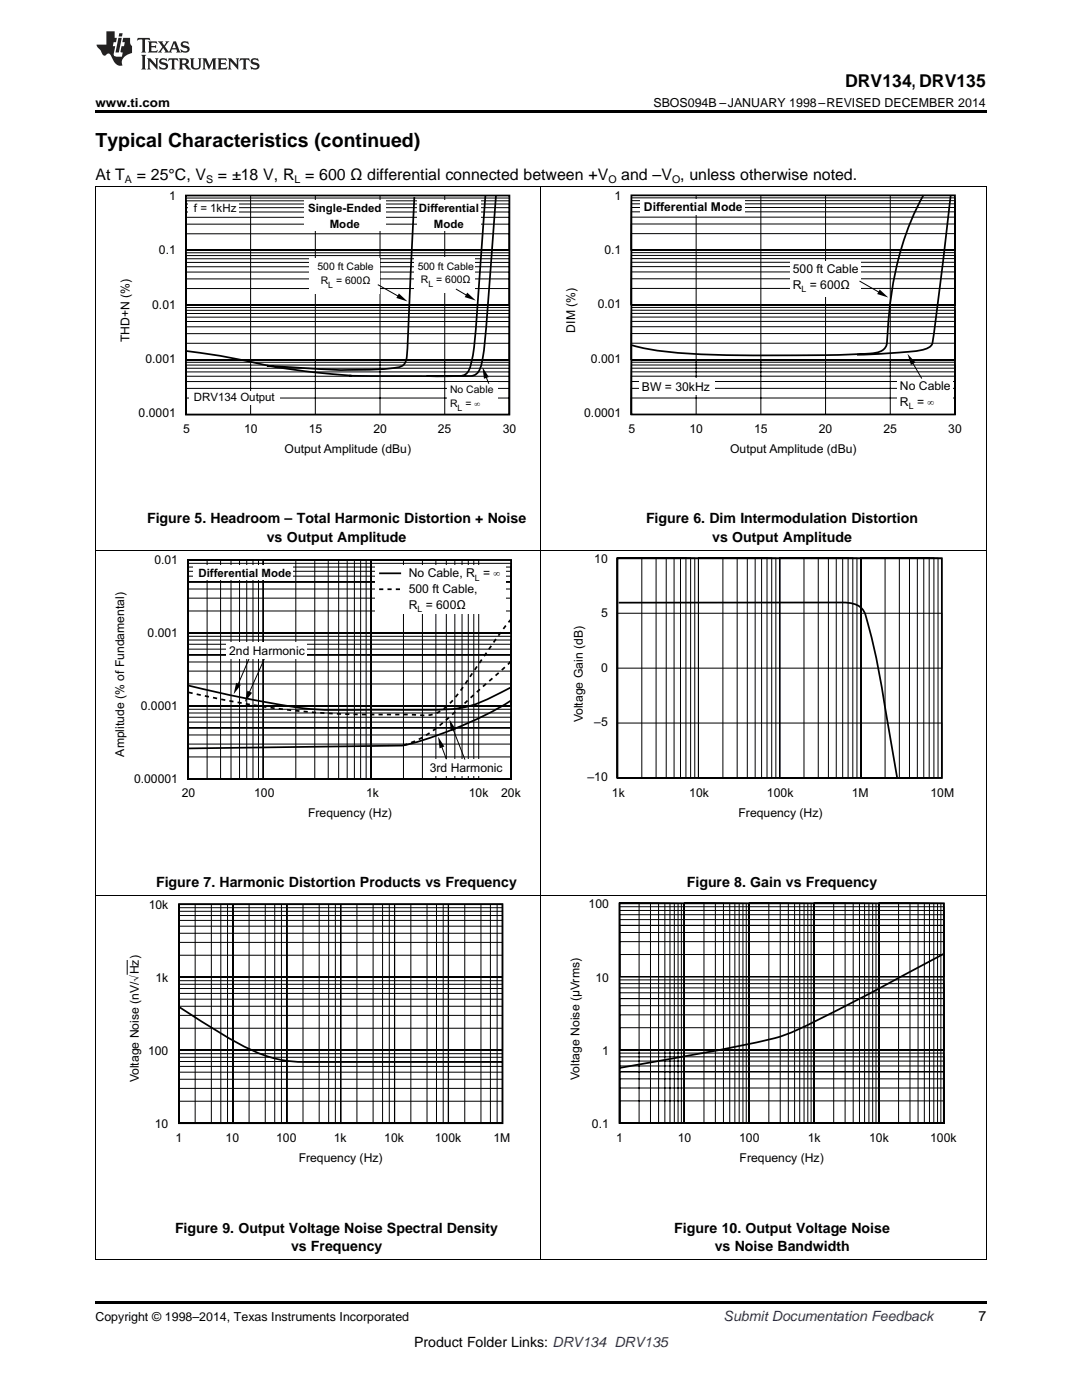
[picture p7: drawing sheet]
<svg xmlns="http://www.w3.org/2000/svg" width="216mm" height="279mm" viewBox="0 0 216 279" stroke-linecap="round" stroke-linejoin="round" font-family="sans-serif">
<path d="M19 259.7h177.8v.5h-177.8z" fill="#000"/>
<g fill="none" stroke="#000" stroke-width=".2">
<path d="M19.1 109.9v141.6M37.5 111.8h15.1v43.6h-15.1zM37.5 111.8h14.1v43.6h-14.1zM37.5 111.8h13v43.6h-13zM37.5 111.8h11.7v43.6h-11.7zM37.5 111.8h10.3v43.6h-10.3zM37.5 111.8h8.6v43.6h-8.6zM37.5 111.8h6.5v43.6h-6.5zM37.5 111.8h3.8v43.6h-3.8zM37.5 111.8h64.5v14.5h-64.5zM37.5 112.4h64.5v13.9h-64.5zM37.5 113.2h64.5v13.1h-64.5z"/>
<path d="M37.5 114h64.5v12.3h-64.5zM37.5 115h64.5v11.3h-64.5zM37.5 116.1h64.5v10.2h-64.5zM37.5 117.6h64.5v8.7h-64.5zM37.5 119.4h64.5v6.9h-64.5zM52.6 111.8h21.4v43.6h-21.4zM52.6 111.8h20.5v43.6h-20.5zM52.6 111.8h19.4v43.6h-19.4zM52.6 111.8h18.1v43.6h-18.1zM52.6 111.8h16.7v43.6h-16.7zM52.6 111.8h15v43.6h-15zM52.6 111.8h12.9v43.6h-12.9z"/>
<path d="M52.6 111.8h10.2v43.6h-10.2zM52.6 111.8h6.4v43.6h-6.4zM74 111.8h21.5v43.6h-21.5zM74 111.8h20.5v43.6h-20.5zM74 111.8h19.4v43.6h-19.4zM74 111.8h18.2v43.6h-18.2zM74 111.8h16.8v43.6h-16.8zM74 111.8h15.1v43.6h-15.1zM74 111.8h13v43.6h-13zM74 111.8h10.3v43.6h-10.3zM74 111.8h6.5v43.6h-6.5zM107.9 109.9v141.6"/>
<path d="M196.8 109.9v141.6M37.5 121.9h64.5v4.4h-64.5zM37.5 126.3h64.5v14.6h-64.5zM37.5 127h64.5v13.9h-64.5zM37.5 127.7h64.5v13.2h-64.5zM37.5 128.6h64.5v12.3h-64.5zM37.5 129.6h64.5v11.3h-64.5zM37.5 130.7h64.5v10.2h-64.5zM37.5 132.1h64.5v8.8h-64.5zM37.5 133.9h64.5v7h-64.5zM37.5 136.5h64.5v4.4h-64.5zM37.5 140.9h64.5v14.5h-64.5z"/>
<path d="M37.5 141.5h64.5v13.9h-64.5zM37.5 142.3h64.5v13.1h-64.5zM37.5 143.1h64.5v12.3h-64.5zM37.5 144.1h64.5v11.3h-64.5zM37.5 145.3h64.5v10.1h-64.5zM37.5 146.7h64.5v8.7h-64.5zM37.5 148.5h64.5v6.9h-64.5zM37.5 151.1h64.5v4.3h-64.5zM19 178.8h177.8M25.4 191.6v2.9M35.7 180.5h10.7v43.7h-10.7zM35.7 180.5h9.7v43.7h-9.7z"/>
<path d="M35.7 180.5h8.4v43.7h-8.4zM35.7 180.5h6.5v43.7h-6.5zM35.7 180.5h3.2v43.7h-3.2zM35.7 180.5h64.6v43.7h-64.6zM35.7 199.4h64.6v10.2h-64.6zM35.7 198.3h64.6v11.3h-64.6zM35.7 197.3h64.6v12.3h-64.6zM35.7 196.4h64.6v13.2h-64.6zM35.7 195.7h64.6v13.9h-64.6zM35.7 195h64.6v14.6h-64.6zM35.7 190.6h64.6v4.4h-64.6zM35.7 188.1h64.6v6.9h-64.6z"/>
<path d="M35.7 186.3h64.6v8.7h-64.6zM35.7 184.8h64.6v10.2h-64.6zM35.7 183.7h64.6v11.3h-64.6zM35.7 182.7h64.6v12.3h-64.6zM35.7 181.9h64.6v13.1h-64.6zM35.7 181.2h64.6v13.9h-64.6zM35.7 180.5h64.6v14.5h-64.6zM46.4 180.5h10.8v43.7h-10.8zM46.4 180.5h9.8v43.7h-9.8zM46.4 180.5h8.4v43.7h-8.4zM46.5 180.5h6.4v43.7h-6.4zM46.5 180.5h3.2v43.7h-3.2z"/>
<path d="M57.2 180.5h10.8v43.7h-10.8zM57.2 180.5h9.7v43.7h-9.7zM57.2 180.5h8.4v43.7h-8.4zM57.2 180.5h6.5v43.7h-6.5zM57.2 180.5h3.3v43.7h-3.3zM68 180.5h10.7v43.7h-10.7zM68 180.5h9.7v43.7h-9.7zM68 180.5h8.3v43.7h-8.3zM68 180.5h6.4v43.7h-6.4zM68 180.5h3.2v43.7h-3.2zM78.7 180.5h10.8v43.7h-10.8zM78.7 180.5h9.7v43.7h-9.7z"/>
<path d="M78.7 180.5h8.4v43.7h-8.4zM78.7 180.5h6.5v43.7h-6.5zM78.7 180.5h3.3v43.7h-3.3zM89.5 180.5h10.7v43.7h-10.7zM89.5 180.5h9.7v43.7h-9.7zM89.5 180.5h8.4v43.7h-8.4zM89.5 180.5h6.5v43.7h-6.5zM89.5 180.5h3.2v43.7h-3.2zM123.6 180.3h13v43.8h-13zM123.6 180.3h12.4v43.8h-12.4zM123.6 180.3h11.7v43.8h-11.7zM123.6 180.3h11v43.8h-11z"/>
<path d="M123.6 180.3h10.1v43.8h-10.1zM123.6 180.3h9.1v43.8h-9.1zM123.6 180.3h7.8v43.8h-7.8zM123.6 180.3h6.2v43.8h-6.2zM123.6 180.3h3.9v43.8h-3.9zM123.6 180.3h64.8v14.6h-64.8zM123.6 181h64.8v13.9h-64.8zM123.6 181.7h64.8v13.2h-64.8zM123.6 182.6h64.8v12.3h-64.8zM123.6 183.5h64.8v11.4h-64.8zM123.6 184.7h64.8v10.2h-64.8zM123.6 186.1h64.8v8.8h-64.8z"/>
<path d="M123.6 187.9h64.8v7h-64.8zM123.6 190.5h64.8v4.4h-64.8zM123.6 194.9h64.8v14.6h-64.8zM123.6 195.6h64.8v13.9h-64.8zM123.6 196.3h64.8v13.2h-64.8zM123.6 197.2h64.8v12.3h-64.8zM123.6 198.1h64.8v11.4h-64.8zM123.6 199.3h64.8v10.2h-64.8zM136.6 180.3h12.9v43.8h-12.9zM136.6 180.3h12.3v43.8h-12.3zM136.6 180.3h11.6v43.8h-11.6zM136.6 180.3h10.9v43.8h-10.9z"/>
<path d="M136.6 180.3h10v43.8h-10zM136.6 180.3h9v43.8h-9zM136.6 180.3h7.8v43.8h-7.8zM136.6 180.3h6.1v43.8h-6.1zM136.6 180.3h3.9v43.8h-3.9zM149.5 180.3h12.9v43.8h-12.9zM149.5 180.3h12.3v43.8h-12.3zM149.5 180.3h11.7v43.8h-11.7zM149.5 180.3h10.9v43.8h-10.9zM149.5 180.3h10.1v43.8h-10.1zM149.5 180.3h9.1v43.8h-9.1zM149.5 180.3h7.8v43.8h-7.8z"/>
<path d="M149.5 180.3h6.2v43.8h-6.2zM149.5 180.3h3.9v43.8h-3.9zM162.4 180.3h13v43.8h-13zM162.4 180.3h12.4v43.8h-12.4zM162.4 180.3h11.7v43.8h-11.7zM162.4 180.3h11v43.8h-11zM162.4 180.3h10.1v43.8h-10.1zM162.4 180.3h9.1v43.8h-9.1zM162.5 180.3h7.7v43.8h-7.7zM162.5 180.3h6.1v43.8h-6.1zM162.5 180.3h3.9v43.8h-3.9zM175.4 180.3h12.9v43.8h-12.9z"/>
<path d="M175.4 180.3h12.3v43.8h-12.3zM175.4 180.3h11.7v43.8h-11.7zM175.4 180.3h10.9v43.8h-10.9zM175.4 180.3h10.1v43.8h-10.1zM175.4 180.3h9v43.8h-9zM175.4 180.3h7.8v43.8h-7.8zM175.4 180.3h6.2v43.8h-6.2zM175.4 180.3h3.9v43.8h-3.9zM35.7 219.8h64.6v4.4h-64.6zM35.7 217.2h64.6v7h-64.6zM35.7 215.4h64.6v8.8h-64.6zM35.7 214h64.6v10.2h-64.6z"/>
<path d="M35.7 212.8h64.6v11.4h-64.6zM35.7 211.8h64.6v12.4h-64.6zM35.7 211h64.6v13.2h-64.6zM35.7 210.3h64.6v13.9h-64.6zM35.7 209.6h64.6v14.6h-64.6zM35.7 205.2h64.6v4.4h-64.6zM35.7 202.6h64.6v7h-64.6zM35.7 200.8h64.6v8.8h-64.6zM123.6 200.7h64.8v8.8h-64.8zM123.6 202.5h64.8v7h-64.8zM123.6 205.1h64.8v4.4h-64.8zM123.6 209.5h64.8v14.6h-64.8z"/>
<path d="M123.6 210.2h64.8v13.9h-64.8zM123.6 210.9h64.8v13.2h-64.8zM123.6 211.8h64.8v12.3h-64.8zM123.6 212.7h64.8v11.4h-64.8zM123.6 213.9h64.8v10.2h-64.8zM123.6 215.3h64.8v8.8h-64.8zM123.6 217.1h64.8v7h-64.8zM123.6 219.7h64.8v4.4h-64.8zM19 251.4h177.8"/>
</g>
<path d="M37.5 111.8h64.5v43.6h-64.5zM35.7 180.5h64.6v43.7h-64.6zM123.6 180.3h64.7v43.8h-64.7zM188.3 190.3l-9.3 5.1a369.5 369.5 0 0 1-21.5 10.8 82.7 82.7 0 0 1-13.5 3.3l-20.4 3.6M35.7 200.9a124.6 124.6 0 0 0 15.1 8.9 23.6 23.6 0 0 0 10.1 2.1h39.4" fill="none" stroke="#000" stroke-width=".35"/>
<path d="M38.6 112.7h19.8v2.9h-19.8z" fill="#fff"/>
<path d="M37.6 138.2a163.9 163.9 0 0 0 43.9 4.4l1.8 .1a7 7 0 0 0 7-2.9l2.4-3.1 3.4-5a74.7 74.7 0 0 1 6-8.1M80.5 148.8a23.4 23.4 0 0 0 9.7-6.2l11.7-10.6" fill="none" stroke="#000" stroke-width=".35" stroke-dasharray=".8 .8" stroke-linecap="butt"/>
<path d="M37.5 136.8a202.1 202.1 0 0 0 25.4 4.8l3.8 .1 7.5-.1a194.7 194.7 0 0 0 16.7-.2 24.4 24.4 0 0 0 9.3-3.3l1.7-.9M101.9 139.9a77.4 77.4 0 0 1-21.6 8.9l-42.6 .6" fill="none" stroke="#000" stroke-width=".35"/>
<path d="M47.1 136.3l1 .4-1.5 1.8zM49.4 137.8l.9 .5-1.4 1.8z" fill="#000"/>
<path d="M49.7 131.4l-2.5 5.9M52.8 131.4l-3.3 7.3" fill="none" stroke="#000" stroke-width=".2"/>
<g fill="#fff">
<path d="M45.1 128.3h16v3.2h-16z"/>
<path d="M85.3 151.5h15.6v3.3h-15.6z"/>
<path d="M74.9 112.9h26.1v9.6h-26.1z"/>
</g>
<path d="M75.7 117.6h4.3" fill="none" stroke="#000" stroke-width=".35" stroke-dasharray=".8 .8" stroke-linecap="butt"/>
<path d="M37.1 39h64.5v43.7h-64.5zM82.7 39.3l-1.5 31.7a2.25 2.25 0 0 1-2.5 2.4 109 109 0 0 1-20.4-.1l-5-.3M96.8 39.1l-.2 3.4a532.7 532.7 0 0 1-2.2 28.5l-.4 1.7a2.35 2.35 0 0 1-2.3 2.3h-6.5M99 39.1l-.5 6.6a393.7 393.7 0 0 1-2.2 26l-.1 .6a2.72 2.72 0 0 1-3.3 2.8l-23.2-.1h.4a152.5 152.5 0 0 1-25-3.8l-7.9-1.1M75.7 114.4h4.3M123.2 111.4h64.7v43.9h-64.7zM123.4 120.3l44-.1a5.6 5.6 0 0 1 4.6 1.3 10.3 10.3 0 0 1 1.4 3.9l.6 2a156.5 156.5 0 0 1 2.6 13.7l2.4 14" fill="none" stroke="#000" stroke-width=".35"/>
<path d="M87.4 147l1.3 2-1 .4zM89.7 143.6l1.2 2-.9 .3z" fill="#000"/>
<g fill="none" stroke="#000" stroke-width=".2">
<path d="M19.1 37.3v72.6M37.1 39.5h64.5v10.4h-64.5zM50 39v43.7M62.9 39v43.7M75.8 39v43.7M88.7 39v43.7M107.9 37.3v72.6M196.8 37.3v72.6M37.1 40.1h64.5v9.8h-64.5zM37.1 40.7h64.5v9.2h-64.5zM37.1 41.4h64.5v8.5h-64.5zM37.1 42.3h64.5v7.6h-64.5z"/>
<path d="M37.1 43.4h64.5v6.5h-64.5zM37.1 44.7h64.5v5.2h-64.5zM37.1 46.7h64.5v3.2h-64.5zM37.1 49.9h64.5v11h-64.5zM37.1 50.4h64.5v10.5h-64.5zM37.1 51h64.5v9.9h-64.5zM37.1 51.6h64.5v9.3h-64.5zM37.1 52.4h64.5v8.5h-64.5zM37.1 53.2h64.5v7.7h-64.5zM37.1 54.3h64.5v6.6h-64.5zM37.1 55.7h64.5v5.2h-64.5zM37.1 57.6h64.5v3.3h-64.5z"/>
<path d="M37.1 61.4h64.5v10.4h-64.5zM37.1 61.9h64.5v9.9h-64.5zM37.1 62.6h64.5v9.2h-64.5zM37.1 63.3h64.5v8.5h-64.5zM37.1 64.2h64.5v7.6h-64.5zM37.1 65.2h64.5v6.6h-64.5zM37.1 66.6h64.5v5.2h-64.5zM37.1 68.5h64.5v3.3h-64.5zM37.1 71.8h64.5v10.9h-64.5zM37.1 72.3h64.5v10.4h-64.5zM37.1 72.9h64.5v9.8h-64.5zM37.1 73.5h64.5v9.2h-64.5z"/>
<path d="M37.1 74.2h64.5v8.5h-64.5zM37.1 75.1h64.5v7.6h-64.5zM37.1 76.1h64.5v6.6h-64.5zM37.1 77.5h64.5v5.2h-64.5zM37.1 79.4h64.5v3.3h-64.5zM19 109.8h177.8M123.2 111.4h16.2v43.8h-16.2zM123.2 111.4h4.9v43.8h-4.9zM123.2 111.4h7.7v43.8h-7.7zM123.2 111.4h9.7v43.8h-9.7zM123.2 111.4h11.3v43.8h-11.3zM123.2 111.4h12.6v43.8h-12.6z"/>
<path d="M123.2 111.4h13.7v43.8h-13.7zM123.2 111.4h14.6v43.8h-14.6zM123.2 111.4h15.4v43.8h-15.4zM139.4 111.4h16.2v43.8h-16.2zM139.4 111.4h4.8v43.8h-4.8zM139.4 111.4h7.7v43.8h-7.7zM139.4 111.4h9.7v43.8h-9.7zM139.4 111.4h11.3v43.8h-11.3zM139.4 111.4h12.6v43.8h-12.6zM139.4 111.4h13.6v43.8h-13.6zM139.4 111.4h14.6v43.8h-14.6zM139.4 111.4h15.4v43.8h-15.4z"/>
<path d="M155.6 111.4h16.1v43.8h-16.1zM155.6 111.4h4.8v43.8h-4.8zM155.6 111.4h7.7v43.8h-7.7zM155.6 111.4h9.7v43.8h-9.7zM155.6 111.4h11.3v43.8h-11.3zM155.6 111.4h12.5v43.8h-12.5zM155.6 111.4h13.6v43.8h-13.6zM155.6 111.4h14.6v43.8h-14.6zM155.6 111.4h15.4v43.8h-15.4zM171.7 111.4h16.2v43.8h-16.2zM171.7 111.4h4.9v43.8h-4.9zM171.7 111.4h7.8v43.8h-7.8z"/>
<path d="M171.7 111.4h9.8v43.8h-9.8zM171.7 111.4h11.3v43.8h-11.3zM171.7 111.4h12.6v43.8h-12.6zM171.7 111.4h13.7v43.8h-13.7zM171.7 111.4h14.6v43.8h-14.6zM171.7 111.4h15.5v43.8h-15.5zM123.2 122.4h64.7v10.9h-64.7zM88 148.5l1.1 3M90.2 145.1l2.6 6.5M123.2 144.3h64.7v11h-64.7z"/>
</g>
<g fill="#fff">
<path d="M89.2 76.4h10v6.1h-10z"/>
<path d="M61.7 51.5h14.1v7.1h-14.1z"/>
<path d="M60.7 39.9h16.2v6.1h-16.2z"/>
<path d="M37.7 40.3h10v2.6h-10z"/>
<path d="M37.7 78.1h18.1v2.6h-18.1z"/>
<path d="M83.3 39.9h12.6v6.1h-12.6z"/>
</g>
<path d="M79.6 58.6l1.7 1.6-2.2-.7zM96.3 73.3l1.2 1.9-.9 .4z" fill="#000"/>
<path d="M75.4 56.8l4.7 2.7M96.7 74.6l.8 2" fill="none" stroke="#000" stroke-width=".2"/>
<path d="M82.7 51.4h12.1v7.1h-12.1z" fill="#fff"/>
<path d="M93.2 58.4l1.8 1.6-2.3-.7z" fill="#000"/>
<g fill="none" stroke="#000" stroke-width=".2">
<path d="M126 39.5h64.5v10.4h-64.5zM138.9 39v43.7M151.8 39v43.7M164.7 39v43.7M177.6 39v43.7M91 57.7l2.7 1.6M126 40h64.5v9.9h-64.5zM126 40.7h64.5v9.2h-64.5zM126 41.4h64.5v8.5h-64.5zM126 42.3h64.5v7.6h-64.5zM126 43.3h64.5v6.6h-64.5zM126 44.7h64.5v5.2h-64.5z"/>
<path d="M126 46.6h64.5v3.3h-64.5zM126 49.9h64.5v11h-64.5zM126 50.4h64.5v10.5h-64.5zM126 51h64.5v9.9h-64.5zM126 51.6h64.5v9.3h-64.5zM126 52.3h64.5v8.6h-64.5zM126 53.2h64.5v7.7h-64.5zM126 54.3h64.5v6.6h-64.5zM126 55.6h64.5v5.3h-64.5zM126 57.6h64.5v3.3h-64.5zM126 61.4h64.5v10.4h-64.5zM126 61.9h64.5v9.9h-64.5z"/>
<path d="M126 62.5h64.5v9.3h-64.5zM126 63.3h64.5v8.5h-64.5zM126 64.1h64.5v7.7h-64.5zM126 65.2h64.5v6.6h-64.5zM126 66.6h64.5v5.2h-64.5zM126 68.5h64.5v3.3h-64.5zM126 71.8h64.5v10.9h-64.5zM126 72.3h64.5v10.4h-64.5zM126 72.8h64.5v9.9h-64.5zM126 73.5h64.5v9.2h-64.5zM126 74.2h64.5v8.5h-64.5zM126 75.1h64.5v7.6h-64.5z"/>
<path d="M126 76.1h64.5v6.6h-64.5zM126 77.5h64.5v5.2h-64.5zM126 79.4h64.5v3.3h-64.5z"/>
</g>
<path d="M126 39h64.5v43.7h-64.5z" fill="none" stroke="#000" stroke-width=".35"/>
<g fill="#fff">
<path d="M127.6 39.8h21v3.2h-21z"/>
<path d="M179 75.5h11v6.8h-11z"/>
<path d="M157.6 52.1h14.1v7.1h-14.1z"/>
<path d="M127.5 75.6h15v3.2h-15z"/>
</g>
<path d="M184.3 38.9a63 63 0 0 0-7.2 27v1.1a3.5 3.5 0 0 1-.8 2.8 8.4 8.4 0 0 1-4.5 .9 482.7 482.7 0 0 1-34.5-.1l-7-.8-4.2-.9M189.7 38.9l-3.5 28.8a1.94 1.94 0 0 1-1.6 2l-2.6 .5-11 .6" fill="none" stroke="#000" stroke-width=".35"/>
<path d="M19 22h177.8v.5h-177.8zM175.5 57.8l1.8 1.6-2.3-.7zM181.1 70.6l1.6 1.7-.9 .5z" fill="#000"/>
<path d="M19 37.2h177.8M171.5 56.1l4.5 2.6M181.8 71.8l2.1 3.7" fill="none" stroke="#000" stroke-width=".2"/>
<g fill="#231f20">
<path d="M27.5 7.6l-.1 .5 .4-.2h.6v.1v2.1l-.2 .4h1l-.3-.4v-2.1l.1-.1h.5l.5 .2-.2-.5zM29.5 8.3l.2 .3v1.5l-.2 .4h1.8l.2-.6a1.04 1.04 0 0 1-1.3 .2v-.7h.6l.3 .2v-.6l-.3 .2h-.6v-.6l.8-.1 .4 .3-.2-.5zM31.5 8.3l.9 1.1-.9 1.1h.8l-.2-.2 .5-.7 .4 .7-.2 .2h1.5l-.1-.2 .1-.4h.9l.1 .4-.2 .2h1l-.3-.3-.7-1.9h-.5l-.9 2-.8-1 .9-1h-.8l.1 .3-.3 .5-.4-.6 .2-.2zM34.7 8.6l.4 1h-.7zM36.3 8.4a.63 .63 0 0 0-.2 .7 .63 .63 0 0 0 .6 .4l.6 .2 .1 .2a.75 .75 0 0 1-.7 .4 .75 .75 0 0 1-.6-.5l.1 .7 .1-.1a1.11 1.11 0 0 0 1.5-.6 1.13 1.13 0 0 0-1.2-.8l-.1-.4a1.04 1.04 0 0 1 1.2 .2l-.2-.5-.1 .1-.5-.2zM28.2 10.9l.2 .4v2.2l-.2 .4h1l-.3-.4v-2.2l.3-.4zM29.3 11.6l.3 .4v1.5l-.3 .4h.8l-.2-.4v-1.3l1.5 1.7v-1.9l.2-.4h-.7l.2 .4v.9l-1.1-1.3zM32 11.8a.62 .62 0 0 0-.2 .7 .62 .62 0 0 0 .6 .4l.6 .1 .1 .3a.76 .76 0 0 1-.7 .3 .76 .76 0 0 1-.6-.4l.1 .7 .1-.1a1.11 1.11 0 0 0 1.5-.6 1.13 1.13 0 0 0-1.2-.8l-.1-.4a1.04 1.04 0 0 1 1.2 .2l-.2-.6-.1 .1-.5-.1zM33.7 11.6l-.2 .6a.61 .61 0 0 1 .8-.3v1.6l-.2 .4h.9l-.2-.4v-1.6a.63 .63 0 0 1 .8 .3l-.2-.6zM35.6 11.6l.3 .4v1.5l-.3 .4h1l-.2-.2v-.8l.5 .2a.76 .76 0 0 0 1.2 .7l-1-1a.58 .58 0 0 0 .6-.5 .58 .58 0 0 0-.5-.6zM36.4 11.9h.1a.45 .45 0 0 1 .5 .1 .45 .45 0 0 1 .1 .5l-.7 .2zM37.9 11.6l.2 .2a2.17 2.17 0 0 0 .3 1.9 .99 .99 0 0 0 1.6-.6v-1.1l.2-.4h-.7l.2 .2a1.92 1.92 0 0 1-.2 1.8 .6 .6 0 0 1-.9-.5v-1.1l.2-.4zM40.4 11.6l.2 .4v1.5l-.2 .4h.7l-.2-.4v-1.4l.8 1.8 .8-1.8v1.4l-.2 .4h.9l-.2-.4v-1.5l.2-.4h-.8l-.6 1.5-.6-1.5zM43.4 11.6l.2 .4v1.5l-.2 .4h1.8l.2-.6a1.04 1.04 0 0 1-1.3 .1v-.6h.5l.4 .2v-.6l-.4 .2h-.5v-.7h.8l.3 .3-.1-.6zM45.5 11.6l.2 .4v1.5l-.2 .4h.7l-.2-.4v-1.3l1.5 1.7v-1.9l.2-.4h-.7l.2 .4v.9l-1.1-1.3zM47.9 11.6l-.1 .6a.61 .61 0 0 1 .8-.3v1.6l-.3 .4h1l-.3-.4 .1-1.6a.63 .63 0 0 1 .7 .3l-.1-.6zM50.2 11.8a.62 .62 0 0 0-.2 .7 .62 .62 0 0 0 .6 .4l.6 .1 .2 .3a.76 .76 0 0 1-.8 .3 .76 .76 0 0 1-.6-.4l.1 .7 .2-.1a1.11 1.11 0 0 0 1.5-.6 1.13 1.13 0 0 0-1.3-.8l-.1-.4a1.04 1.04 0 0 1 1.2 .2l-.1-.6-.2 .1-.5-.1z"/>
<path d="M21.2 6.3v2.6h-1.9l.1 .4 .7 .9a.91 .91 0 0 0 1 .8 .56 .56 0 0 1 .5-.3 .56 .56 0 0 1 .5 .3l.4 .8a1.53 1.53 0 0 0 1.9 1.2 1.54 1.54 0 0 1 1-2.1l.9-.3v-1.4a1.52 1.52 0 0 1-.3-1.6h-1.4l-.2 .8h.5l-.2 .8h-.4l-.2 1v.2l.4 .1-.2 .8a1.93 1.93 0 0 1-1.6-.3l.3-1.8h-.5l.2-.8h.4l.2-.8h-.4v-1.3zM23.6 7.6l-.6 2.9h.7l.6-2.9zM23.8 6.6l-.1 .7h.6l.2-.7z"/>
</g>
<text font-size="3.9" x="19" y="29.3">Typical Characteristics (continued)</text>
<text font-size="3.5" x="168.6" y="17.3">DRV134, DRV135</text>
<g font-size="3.2">
<text x="19" y="36">At T</text>
<text x="27.3" y="36">= 25°C, V</text>
<text x="43.5" y="36">= ±18 V, R = 600 Ω differential connected between +V</text>
<text x="124" y="36">and –V , unless otherwise noted.</text>
</g>
<g font-size="2.8">
<text x="29.4" y="104.4">Figure 5. Headroom – Total Harmonic Distortion + Noise</text>
<text x="128.9" y="104.4">Figure 6. Dim Intermodulation Distortion</text>
<text x="53.2" y="108.1">vs Output Amplitude</text>
<text x="142.1" y="108.1">vs Output Amplitude</text>
<text x="31.2" y="177.1">Figure 7. Harmonic Distortion Products vs Frequency</text>
<text x="137.1" y="177.1">Figure 8. Gain vs Frequency</text>
<text x="34.9" y="246">Figure 9. Output Voltage Noise Spectral Density</text>
<text x="134.5" y="246">Figure 10. Output Voltage Noise</text>
<text x="58.1" y="249.7">vs Frequency</text>
<text x="142.6" y="249.7">vs Noise Bandwidth</text>
<text x="195.3" y="263.6">7</text>
<text x="82.6" y="268.9">Product Folder Links: DRV134 DRV135</text>
</g>
<text font-size="2.8" fill="#0000c8" x="144.4" y="263.6">Submit Documentation Feedback</text>
<g font-size="2.5">
<text x="19" y="21.4">www.ti.com</text>
<text x="130.4" y="21.4">SBOS094B –JANUARY 1998–REVISED DECEMBER 2014</text>
<text x="19" y="263.6">Copyright © 1998–2014, Texas Instruments Incorporated</text>
</g>
<g font-size="2.4">
<text x="33.7" y="39.9">1</text>
<text x="122.6" y="39.8">1</text>
<text x="128.5" y="42.2">Differential Mode</text>
<text x="31.7" y="50.7">0.1</text>
<text x="120.6" y="50.7">0.1</text>
<text x="158.2" y="54.5">500 ft Cable</text>
<text x="158.2" y="57.7">R = 600Ω</text>
<text x="30.4" y="61.6">0.01</text>
<text x="119.3" y="61.6">0.01</text>
<text x="25.9" y="68.3" transform="rotate(-90 25.9 68.3)">THD+N (%)</text>
<text x="114.8" y="66.4" transform="rotate(-90 114.8 66.4)">DIM (%)</text>
<text x="29" y="72.4">0.001</text>
<text x="117.9" y="72.4">0.001</text>
<text x="179.6" y="77.9">No Cable</text>
<text x="27.7" y="83.3">0.0001</text>
<text x="116.6" y="83.3">0.0001</text>
<text x="128.1" y="78">BW = 30kHz</text>
<text x="179.6" y="81">R = ∞</text>
<text x="36.5" y="86.4">5</text>
<text x="48.7" y="86.4">10</text>
<text x="61.6" y="86.4">15</text>
<text x="74.5" y="86.4">20</text>
<text x="87.4" y="86.4">25</text>
<text x="100.3" y="86.4">30</text>
<text x="125.4" y="86.4">5</text>
<text x="137.6" y="86.4">10</text>
<text x="150.5" y="86.4">15</text>
<text x="163.4" y="86.4">20</text>
<text x="176.3" y="86.4">25</text>
<text x="189.2" y="86.4">30</text>
<text x="56.8" y="90.3">Output Amplitude (dBu)</text>
<text x="145.7" y="90.3">Output Amplitude (dBu)</text>
<text x="30.8" y="112.5">0.01</text>
<text x="118.6" y="112.4">10</text>
<text x="81.6" y="118.4">500 ft Cable,</text>
<text x="81.6" y="115.2">No Cable, R</text>
<text x="96.4" y="115.2">= ∞</text>
<text x="81.6" y="121.5">R</text>
<text x="85" y="121.5">= 600Ω</text>
<text x="119.9" y="123.2">5</text>
<text x="29.5" y="127.1">0.001</text>
<text x="45.7" y="130.8">2nd Harmonic</text>
<text x="119.9" y="134.1">0</text>
<text x="28.1" y="141.6">0.0001</text>
<text x="116.3" y="144.2" transform="rotate(-90 116.3 144.2)">Voltage Gain (dB)</text>
<text x="118.6" y="144.9">–5</text>
<text x="24.8" y="151" transform="rotate(-90 24.8 151)">Amplitude (% of Fundamental)</text>
<text x="85.8" y="154.1">3rd Harmonic</text>
<text x="117.2" y="155.8">–10</text>
<text x="26.8" y="156.2">0.00001</text>
<text x="36.3" y="159">20</text>
<text x="50.7" y="159">100</text>
<text x="73" y="159">1k</text>
<text x="93.5" y="159">10k</text>
<text x="100" y="159">20k</text>
<text x="122.1" y="159">1k</text>
<text x="137.5" y="159">10k</text>
<text x="153" y="159">100k</text>
<text x="170" y="159">1M</text>
<text x="185.7" y="159">10M</text>
<text x="61.5" y="163">Frequency (Hz)</text>
<text x="147.4" y="163">Frequency (Hz)</text>
<text x="29.7" y="181.4">10k</text>
<text x="117.4" y="181.3">100</text>
<text x="31" y="196">1k</text>
<text x="118.8" y="195.9">10</text>
<text x="29.5" y="210.6">100</text>
<text x="115.6" y="215.5" transform="rotate(-90 115.6 215.5)">Voltage Noise (µVrms)</text>
<text x="120.1" y="210.5">1</text>
<text x="27.7" y="216" transform="rotate(-90 27.7 216)">Voltage Noise (nV/√Hz)</text>
<text x="30.9" y="225.1">10</text>
<text x="35" y="228">1</text>
<text x="45" y="228">10</text>
<text x="55.1" y="228">100</text>
<text x="66.6" y="228">1k</text>
<text x="76.7" y="228">10k</text>
<text x="86.8" y="228">100k</text>
<text x="98.5" y="228">1M</text>
<text x="118.1" y="225.1">0.1</text>
<text x="122.9" y="227.9">1</text>
<text x="135.2" y="227.9">10</text>
<text x="147.5" y="227.9">100</text>
<text x="161.2" y="227.9">1k</text>
<text x="173.4" y="227.9">10k</text>
<text x="185.6" y="227.9">100k</text>
<text x="59.6" y="231.9">Frequency (Hz)</text>
<text x="147.6" y="231.9">Frequency (Hz)</text>
</g>
<g font-size="2.3">
<text x="38.7" y="42.3">f = 1kHz</text>
<text x="61.5" y="42.3">Single-Ended</text>
<text x="65.8" y="45.4">Mode</text>
<text x="83.6" y="42.3">Differential</text>
<text x="86.6" y="45.4">Mode</text>
<text x="38.7" y="80.1">DRV134 Output</text>
<text x="39.6" y="115.2">Differential Mode</text>
</g>
<g font-size="2.1">
<text x="24.9" y="36.6">A</text>
<text x="41.1" y="36.6">S</text>
<text x="58.8" y="36.6">L</text>
<text x="121.4" y="36.6">O</text>
<text x="134.1" y="36.6">O</text>
<text x="63.3" y="53.9">500 ft Cable</text>
<text x="83.3" y="53.8">500 ft Cable</text>
<text x="64" y="56.7">R</text>
<text x="67.1" y="56.7">= 600Ω</text>
<text x="84" y="56.6">R</text>
<text x="87" y="56.6">= 600Ω</text>
<text x="89.8" y="78.5">No Cable</text>
<text x="89.8" y="81.3">R</text>
<text x="92.9" y="81.3">= ∞</text>
</g>
<g font-size="1.7">
<text x="65.5" y="57.4">L</text>
<text x="85.5" y="57.3">L</text>
<text x="160" y="58.3">L</text>
<text x="91.3" y="82">L</text>
<text x="181.3" y="81.7">L</text>
<text x="94.8" y="115.9">L</text>
<text x="83.3" y="122.2">L</text>
</g>
</svg>
